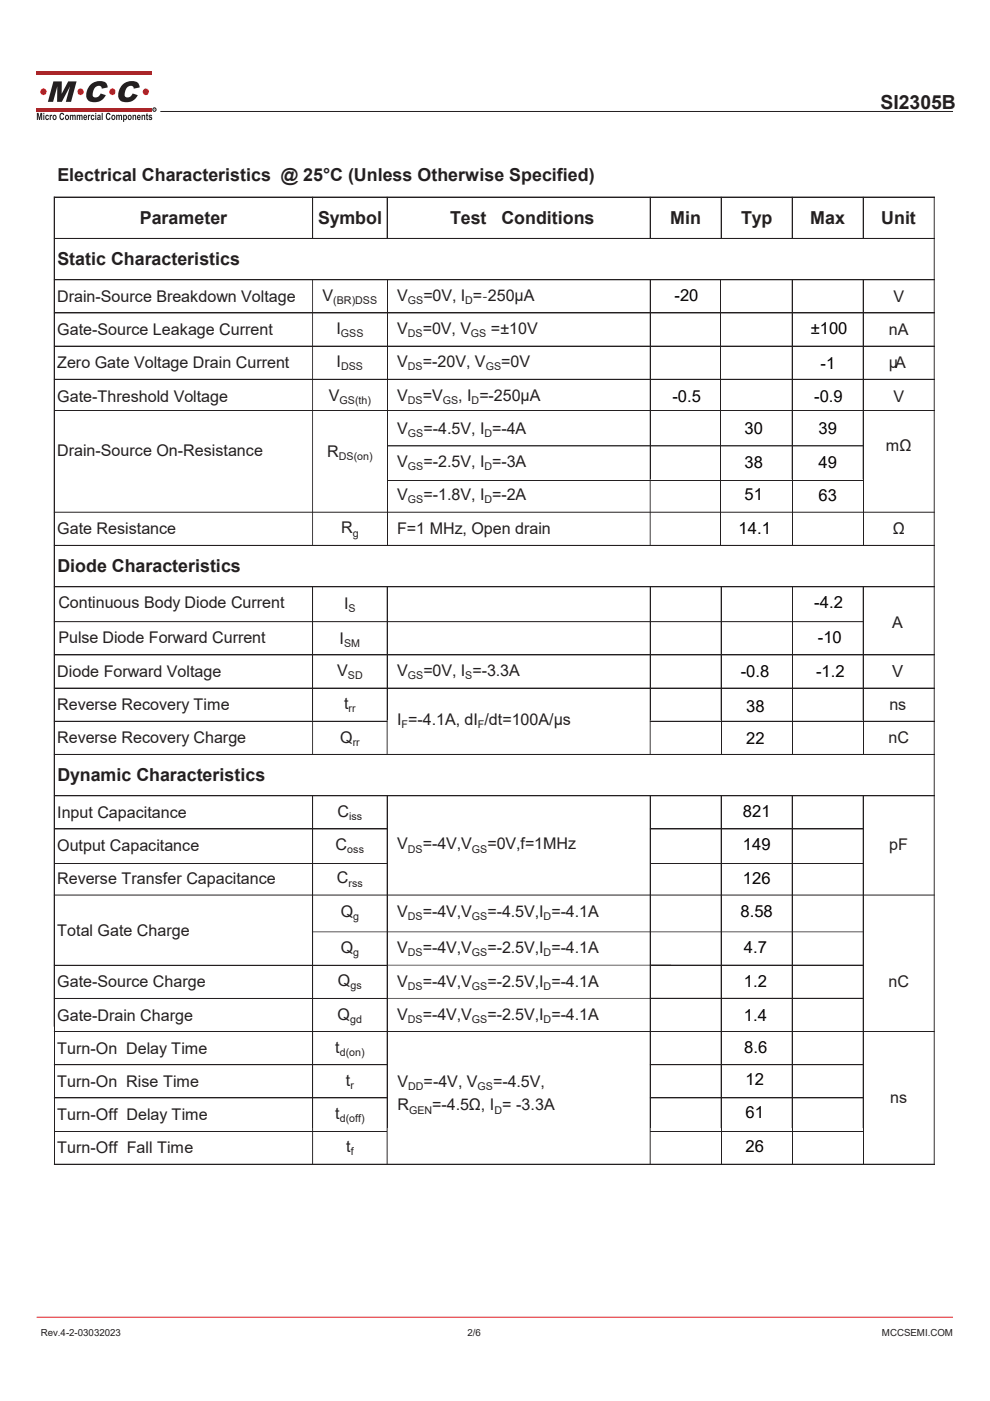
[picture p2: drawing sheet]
<svg xmlns="http://www.w3.org/2000/svg" width="210mm" height="297mm" viewBox="0 0 210 297" stroke-linecap="round" stroke-linejoin="round" font-family="sans-serif">
<g fill="#d62529">
<path d="M7.8 15.2h24.4v.8h-24.4z"/>
<path d="M7.8 22.8h24.4v.8h-24.4z"/>
</g>
<g fill="#231f20">
<path d="M7.8 23.9h.4l.2 1.1 .2-1.1h.3v1.5h-.2v-1.1l-.2 1.1h-.2l-.3-1.1v1.1h-.2zM9.2 23.9h.2v.3h-.2zM9.2 24.3h.2v1.1h-.2zM9.7 24.5l.4-.2 .3 .4h-.2l-.1-.1a.32 .32 0 0 0-.3 .3 .32 .32 0 0 0 .3 .3l.1-.2 .2 .1a.44 .44 0 0 1-.6 .3 .44 .44 0 0 1-.2-.7zM10.5 24.3h.2v.2l.2-.2 .2 .1-.1 .2-.2 .1v.7h-.3zM11.3 24.5a.49 .49 0 0 1 .7 .4 .49 .49 0 0 1-.7 .4l-.2-.4zM11.4 24.6l.1 .6a.29 .29 0 0 0 .3-.3 .29 .29 0 0 0-.4-.3zM12.9 24l.4-.1 .3 .4-.2 .1-.2-.2a.52 .52 0 0 0-.4 .5 .52 .52 0 0 0 .4 .5l.2-.3 .2 .1a.54 .54 0 0 1-.6 .4 .54 .54 0 0 1-.4-.7zM13.9 24.5a.49 .49 0 0 1 .7 .4 .49 .49 0 0 1-.7 .4l-.1-.4zM14.1 24.6v.6a.29 .29 0 0 0 .3-.3 .29 .29 0 0 0-.3-.3zM14.8 24.3h.2v.2l.3-.2a.27 .27 0 0 0 .2 .2 .27 .27 0 0 0 .3-.2l.2 .2 .1 .9h-.3l-.1-.9-.1 .2-.1 .7h-.2l-.1-.9-.1 .2-.1 .7h-.2zM16.3 24.3h.2v.2l.2-.2a.27 .27 0 0 0 .3 .2 .27 .27 0 0 0 .2-.2l.3 .2v.9h-.2l-.1-.9-.2 .2v.7h-.2l-.1-.9-.2 .2v.7h-.2zM17.8 24.5l.3-.2 .3 .2 .1 .5h-.6v.1l.2 .1 .1-.1h.3a.45 .45 0 0 1-.7 .3 .45 .45 0 0 1-.1-.7zM18 24.6l-.1 .2h.3l-.1-.2zM18.6 24.3h.2v.2l.2-.2 .2 .1-.1 .2-.2 .1v.7h-.3zM19.4 24.5l.4-.2 .2 .4h-.2l-.1-.1a.32 .32 0 0 0-.2 .3 .32 .32 0 0 0 .3 .3v-.2l.2 .1a.44 .44 0 0 1-.6 .3 .44 .44 0 0 1-.1-.7zM20.2 23.9h.2v.3h-.2zM20.2 24.3h.2v1.1h-.2zM20.7 24.4a.36 .36 0 0 1 .5-.1 .36 .36 0 0 1 .1 .4l.1 .7-.3-.1a.34 .34 0 0 1-.5-.2 .34 .34 0 0 1 .4-.3v-.2h-.4zM20.8 25.1a.2 .2 0 0 0 .4 0 .2 .2 0 0 0-.4 0zM21.6 23.9h.2v1.5h-.2zM22.7 24l.5-.1 .3 .4-.3 .1-.1-.2a.52 .52 0 0 0-.4 .5 .52 .52 0 0 0 .4 .5l.1-.3 .3 .1a.54 .54 0 0 1-.7 .4 .54 .54 0 0 1-.4-.7zM23.7 24.5a.49 .49 0 0 1 .8 .4 .49 .49 0 0 1-.8 .4l-.1-.4zM23.9 24.6l.1 .6a.29 .29 0 0 0 .3-.3 .29 .29 0 0 0-.4-.3zM24.6 24.3h.2v.2l.3-.2a.27 .27 0 0 0 .3 .2 .27 .27 0 0 0 .2-.2l.3 .2v.9h-.2l-.2-.9-.1 .2v.7h-.2l-.2-.9-.1 .2v.7h-.3zM26.1 24.3h.2v.2l.1-.1a.51 .51 0 0 1 .6 .5 .51 .51 0 0 1-.6 .5l-.1 .5h-.2zM26.4 24.6a.31 .31 0 0 0-.1 .4 .31 .31 0 0 0 .4 .2v-.5zM27.2 24.5a.49 .49 0 0 1 .7 .4 .49 .49 0 0 1-.7 .4l-.1-.4zM27.4 24.6v.6a.29 .29 0 0 0 .3-.3 .29 .29 0 0 0-.3-.3zM28.1 24.3h.2v.2l.1-.1a.31 .31 0 0 1 .4 0 .31 .31 0 0 1 .1 .4v.6h-.2v-.7l-.2-.2-.1 .2-.1 .7h-.2zM29.2 24.5l.2-.2 .3 .2 .1 .5h-.5v.1l.2 .1 .1-.1h.2a.45 .45 0 0 1-.6 .3 .45 .45 0 0 1-.1-.7zM29.3 24.6v.2h.3l-.1-.2zM30 24.3h.2v.2l.2-.1a.31 .31 0 0 1 .3 0 .31 .31 0 0 1 .1 .4v.6h-.2v-.7l-.2-.2-.1 .2-.1 .7h-.2zM31 24.1l.3-.1v.3h.1v.3h-.1l.1 .9-.3-.2-.2-.7zM31.6 24.4l.4-.1 .3 .3-.4-.1-.2 .2a.42 .42 0 0 1 .5 .3 .42 .42 0 0 1-.3 .5l-.4-.4 .6 .1-.6-.4z"/>
<path d="M11.3 17.3h1.8v2.6l1.4-2.6h1.7l-1.1 4.3h-1.1l.9-3.3-1.8 3.3h-1l.1-3.3-.9 3.3h-1.1zM19.1 18a2.61 2.61 0 0 1 3.5-.3l.2 .8-1.2 .3a.74 .74 0 0 0-.6-.7 .74 .74 0 0 0-.8 .5 1.82 1.82 0 0 0-.4 1.9 1.09 1.09 0 0 0 1.6-.7l1 .4a2.49 2.49 0 0 1-3.9 .9 2.76 2.76 0 0 1 .6-3.1zM25.9 18a2.61 2.61 0 0 1 3.5-.3l.2 .8-1.2 .3a.74 .74 0 0 0-.6-.7 .74 .74 0 0 0-.9 .5 1.82 1.82 0 0 0-.3 1.9 1.09 1.09 0 0 0 1.5-.7l1.1 .4a2.49 2.49 0 0 1-3.9 .9 2.76 2.76 0 0 1 .6-3.1z"/>
</g>
<g fill="#d62529">
<circle cx="30.9" cy="19.5" r=".68"/>
<circle cx="23.8" cy="19.5" r=".68"/>
<circle cx="17.1" cy="19.5" r=".68"/>
<circle cx="9.2" cy="19.5" r=".68"/>
</g>
<circle cx="32.7" cy="23.2" r=".37" fill="none" stroke="#231f20" stroke-width=".21"/>
<path d="M32.6 23h.3l-.1 .3 .2 .1-.3-.1-.1 .1zM32.7 23.1v.1h.2z" fill="#231f20"/>
<g fill="none" stroke="#231f20" stroke-width=".21">
<path d="M34 23.6h168.1M11.5 50.6h186.7M11.5 59.3h186.7M66.3 59.4v56.2M66.3 41.8v8.8M82.1 41.8v8.8M82.1 59.4v56.2M137.9 41.8v8.8M137.9 59.3v56.3M152.9 59.4v56.3M153 41.8v8.8M168 59.4v56.3"/>
<path d="M168 41.8v8.8M183.1 59.4v56.3M183.1 41.8v8.8M198.1 41.8v204.9M198.2 41.8h-186.7v205h186.7M11.5 66.4h186.7M11.5 73.4h186.7M11.5 80.4h186.7M11.5 87.1h186.7M82.2 94.5h100.9M11.5 115.6h186.7M11.5 108.6h186.6"/>
<path d="M82.3 101.9h100.8M11.5 124.4h186.7M11.5 138.9h186.7M11.5 131.8h171.5M66.3 124.4v35.5M82.1 124.4v35.5M137.9 124.4v35.5M153 124.5v35.4M168 124.5v35.5M183.1 124.5v35.5M11.5 152.9h70.6M11.5 145.9h186.7"/>
<path d="M11.5 160h186.7M137.9 152.9h60.3M11.5 175.8h70.6M11.5 168.7h186.7M66.3 168.7v78.1M82.1 168.7v78.1M137.9 168.7v78.1M137.9 175.8h45.2M153 168.8v78M168 168.8v78M183.1 168.8v78M11.5 183.1h70.6"/>
<path d="M11.5 189.8h186.6M66.3 197.6h116.8M137.9 183.1h45.2M11.5 204.6h171.6M11.5 211.7h171.6M11.5 218.7h186.6M11.5 225.7h70.6M11.5 232.8h70.6M11.5 239.8h70.6M137.9 225.7h45.2M137.9 232.8h45.2M137.9 239.8h45.2"/>
</g>
<path d="M7.8 279.3h194.3" fill="none" stroke="#e92026" stroke-width=".21"/>
<text font-size="4.1" fill="#231f20" x="186.8" y="23.1">SI2305B</text>
<g font-size="3.8" fill="#231f20">
<text x="12.2" y="38.4">Electrical Characteristics @ 25°C (Unless Otherwise Specified)</text>
<text x="29.7" y="47.5">Parameter</text>
<text x="67.5" y="47.5">Symbol</text>
<text x="95.5" y="47.5">Test</text>
<text x="106.4" y="47.5">Conditions</text>
<text x="142.2" y="47.5">Min</text>
<text x="157.2" y="47.5">Typ</text>
<text x="171.9" y="47.5">Max</text>
<text x="186.9" y="47.5">Unit</text>
<text x="12.2" y="56.1">Static Characteristics</text>
<text x="12.2" y="121.2">Diode Characteristics</text>
<text x="12.2" y="165.5">Dynamic Characteristics</text>
</g>
<g font-size="3.5">
<text x="143.1" y="63.7">-20</text>
<text x="172" y="70.9">±100</text>
<text x="174" y="78.2">-1</text>
<text x="142.6" y="85.2">-0.5</text>
<text x="172.7" y="85.2">-0.9</text>
<text x="157.9" y="92.1">30</text>
<text x="173.6" y="91.9">39</text>
<text x="157.9" y="99.2">38</text>
<text x="173.6" y="99.2">49</text>
<text x="157.9" y="106.1">51</text>
<text x="173.6" y="106.3">63</text>
<text x="156.6" y="113.2">14.1</text>
<text x="172.7" y="129">-4.2</text>
<text x="173.5" y="136.4">-10</text>
<text x="157.1" y="143.6">-0.8</text>
<text x="173.1" y="143.6">-1.2</text>
<text x="158.3" y="151">38</text>
<text x="158.3" y="157.7">22</text>
<text x="157.6" y="173.3">821</text>
<text x="157.6" y="180.3">149</text>
<text x="157.6" y="187.5">126</text>
<text x="157.1" y="194.5">8.58</text>
<text x="157.8" y="202.1">4.7</text>
<text x="157.8" y="209.3">1.2</text>
<text x="157.8" y="216.5">1.4</text>
<text x="157.8" y="223.3">8.6</text>
<text x="158.1" y="230.1">12</text>
<text x="158.1" y="237.1">61</text>
<text x="158.1" y="244.2">26</text>
</g>
<text font-size="3.5" fill="#231f20" x="189.2" y="143.6">V</text>
<g font-size="3.4" fill="#231f20">
<text x="12.1" y="64">Drain-Source Breakdown Voltage</text>
<text x="68.4" y="63.8">V</text>
<text x="84.2" y="63.8">V</text>
<text x="89.8" y="63.8">=0V, I =-250µA</text>
<text x="189.5" y="64">V</text>
<text x="12.1" y="71.1">Gate-Source Leakage Current</text>
<text x="71.4" y="70.9">I</text>
<text x="84.2" y="70.9">V</text>
<text x="89.7" y="70.9">=0V, V</text>
<text x="104.1" y="70.9">=±10V</text>
<text x="188.5" y="71.1">nA</text>
<text x="71.4" y="77.9">I</text>
<text x="84.2" y="77.9">V</text>
<text x="89.7" y="77.9">=-20V, V</text>
<text x="106.3" y="77.9">=0V</text>
<text x="12.1" y="78.1">Zero Gate Voltage Drain Current</text>
<text x="188.5" y="78.1">µA</text>
<text x="12.1" y="85.1">Gate-Threshold Voltage</text>
<text x="69.7" y="84.9">V</text>
<text x="84.2" y="84.9">V</text>
<text x="89.7" y="84.9">=V</text>
<text x="97.2" y="84.9">, I =-250µA</text>
<text x="189.5" y="85.1">V</text>
<text x="84.2" y="92">V</text>
<text x="89.8" y="92">=-4.5V, I =-4A</text>
<text x="187.9" y="95.7">mΩ</text>
<text x="12.1" y="96.8">Drain-Source On-Resistance</text>
<text x="69.4" y="96.9">R</text>
<text x="84.2" y="99">V</text>
<text x="89.8" y="99">=-2.5V, I =-3A</text>
<text x="84.2" y="106.1">V</text>
<text x="89.8" y="106.1">=-1.8V, I =-2A</text>
<text x="12.1" y="113.3">Gate Resistance</text>
<text x="72.3" y="113.1">R</text>
<text x="84.2" y="113.3">F=1 MHz, Open drain</text>
<text x="189.4" y="113.3">Ω</text>
<text x="12.4" y="129">Continuous Body Diode Current</text>
<text x="73" y="129">I</text>
<text x="12.4" y="136.4">Pulse Diode Forward Current</text>
<text x="72" y="136.6">I</text>
<text x="189.2" y="133.2">A</text>
<text x="12.1" y="143.6">Diode Forward Voltage</text>
<text x="71.5" y="143.4">V</text>
<text x="84.2" y="143.4">V</text>
<text x="89.8" y="143.4">=0V, I =-3.3A</text>
<text x="12.1" y="150.6">Reverse Recovery Time</text>
<text x="73" y="150.4">t</text>
<text x="84.2" y="153.7">I =-4.1A, dI /dt=100A/μs</text>
<text x="188.6" y="150.6">ns</text>
<text x="12.1" y="157.6">Reverse Recovery Charge</text>
<text x="72.1" y="157.4">Q</text>
<text x="188.5" y="157.6">nC</text>
<text x="12.1" y="173.4">Input Capacitance</text>
<text x="71.6" y="173.2">C</text>
<text x="12.1" y="180.5">Output Capacitance</text>
<text x="71.2" y="180.3">C</text>
<text x="84.2" y="180.1">V</text>
<text x="89.7" y="180.1">=-4V,V</text>
<text x="103.4" y="180.1">=0V,f=1MHz</text>
<text x="188.6" y="180.3">pF</text>
<text x="12.1" y="187.5">Reverse Transfer Capacitance</text>
<text x="71.5" y="187.3">C</text>
<text x="72.3" y="194.3">Q</text>
<text x="84.2" y="194.4">V</text>
<text x="89.7" y="194.4">=-4V,V</text>
<text x="103.4" y="194.4">=-4.5V,I =-4.1A</text>
<text x="12.1" y="198.5">Total Gate Charge</text>
<text x="72.3" y="202.1">Q</text>
<text x="84.2" y="202.1">V</text>
<text x="89.7" y="202.1">=-4V,V</text>
<text x="103.4" y="202.1">=-2.5V,I =-4.1A</text>
<text x="12.1" y="209.3">Gate-Source Charge</text>
<text x="71.7" y="209.1">Q</text>
<text x="84.2" y="209.2">V</text>
<text x="89.7" y="209.2">=-4V,V</text>
<text x="103.4" y="209.2">=-2.5V,I =-4.1A</text>
<text x="188.5" y="209.2">nC</text>
<text x="12.1" y="216.4">Gate-Drain Charge</text>
<text x="71.6" y="216.2">Q</text>
<text x="84.2" y="216.2">V</text>
<text x="89.7" y="216.2">=-4V,V</text>
<text x="103.4" y="216.2">=-2.5V,I =-4.1A</text>
<text x="12.1" y="223.4">Turn-On Delay Time</text>
<text x="71.1" y="223.2">t</text>
<text x="12.1" y="230.4">Turn-On Rise Time</text>
<text x="73.4" y="230.2">t</text>
<text x="84.3" y="230.4">V</text>
<text x="89.9" y="230.4">=-4V, V</text>
<text x="104.6" y="230.4">=-4.5V,</text>
<text x="188.8" y="233.8">ns</text>
<text x="12.1" y="237.5">Turn-Off Delay Time</text>
<text x="71.1" y="237.3">t</text>
<text x="84.3" y="235.4">R</text>
<text x="91.7" y="235.4">=-4.5Ω, I = -3.3A</text>
<text x="12.1" y="244.5">Turn-Off Fall Time</text>
<text x="73.5" y="244.3">t</text>
</g>
<g font-size="2.3" fill="#231f20">
<text x="70.7" y="64.5">(BR)DSS</text>
<text x="86.5" y="64.5">GS</text>
<text x="98.7" y="64.5">D</text>
<text x="72.3" y="71.5">GSS</text>
<text x="86.5" y="71.5">DS</text>
<text x="99.9" y="71.5">GS</text>
<text x="72.3" y="78.5">DSS</text>
<text x="86.5" y="78.5">DS</text>
<text x="103" y="78.5">GS</text>
<text x="72" y="85.6">GS(th)</text>
<text x="86.5" y="85.6">DS</text>
<text x="93.9" y="85.6">GS</text>
<text x="100" y="85.6">D</text>
<text x="86.5" y="92.6">GS</text>
<text x="102.8" y="92.6">D</text>
<text x="71.8" y="97.6">DS(on)</text>
<text x="86.5" y="99.7">GS</text>
<text x="102.8" y="99.7">D</text>
<text x="86.5" y="106.7">GS</text>
<text x="102.8" y="106.7">D</text>
<text x="74.8" y="113.8">g</text>
<text x="73.9" y="129.7">S</text>
<text x="73" y="137.2">SM</text>
<text x="73.8" y="144">SD</text>
<text x="86.5" y="144">GS</text>
<text x="98.7" y="144">S</text>
<text x="73.9" y="151.1">rr</text>
<text x="85.2" y="154.4">F</text>
<text x="101.4" y="154.4">F</text>
<text x="74.8" y="158.1">rr</text>
<text x="74.1" y="173.9">iss</text>
<text x="73.7" y="180.9">oss</text>
<text x="86.5" y="180.8">DS</text>
<text x="100.1" y="180.8">GS</text>
<text x="73.9" y="188">rss</text>
<text x="74.9" y="195">g</text>
<text x="86.5" y="195">DS</text>
<text x="100.1" y="195">GS</text>
<text x="115.3" y="195">D</text>
<text x="74.9" y="202.8">g</text>
<text x="86.5" y="202.8">DS</text>
<text x="100.1" y="202.8">GS</text>
<text x="115.3" y="202.8">D</text>
<text x="74.4" y="209.8">gs</text>
<text x="86.5" y="209.9">DS</text>
<text x="100.1" y="209.9">GS</text>
<text x="115.3" y="209.9">D</text>
<text x="74.3" y="216.8">gd</text>
<text x="86.5" y="216.9">DS</text>
<text x="100.1" y="216.9">GS</text>
<text x="115.3" y="216.9">D</text>
<text x="72.1" y="223.9">d(on)</text>
<text x="74.3" y="230.9">r</text>
<text x="86.6" y="231">DD</text>
<text x="101.3" y="231">GS</text>
<text x="72.1" y="237.9">d(off)</text>
<text x="86.8" y="236.1">GEN</text>
<text x="104.9" y="236.1">D</text>
<text x="74.4" y="245">f</text>
</g>
<g font-size="2.1" fill="#231f20">
<text x="8.6" y="283.2">Rev.4-2-03032023</text>
<text x="99.2" y="283.2">2/6</text>
<text x="187.1" y="283.2">MCCSEMI.COM</text>
</g>
</svg>
